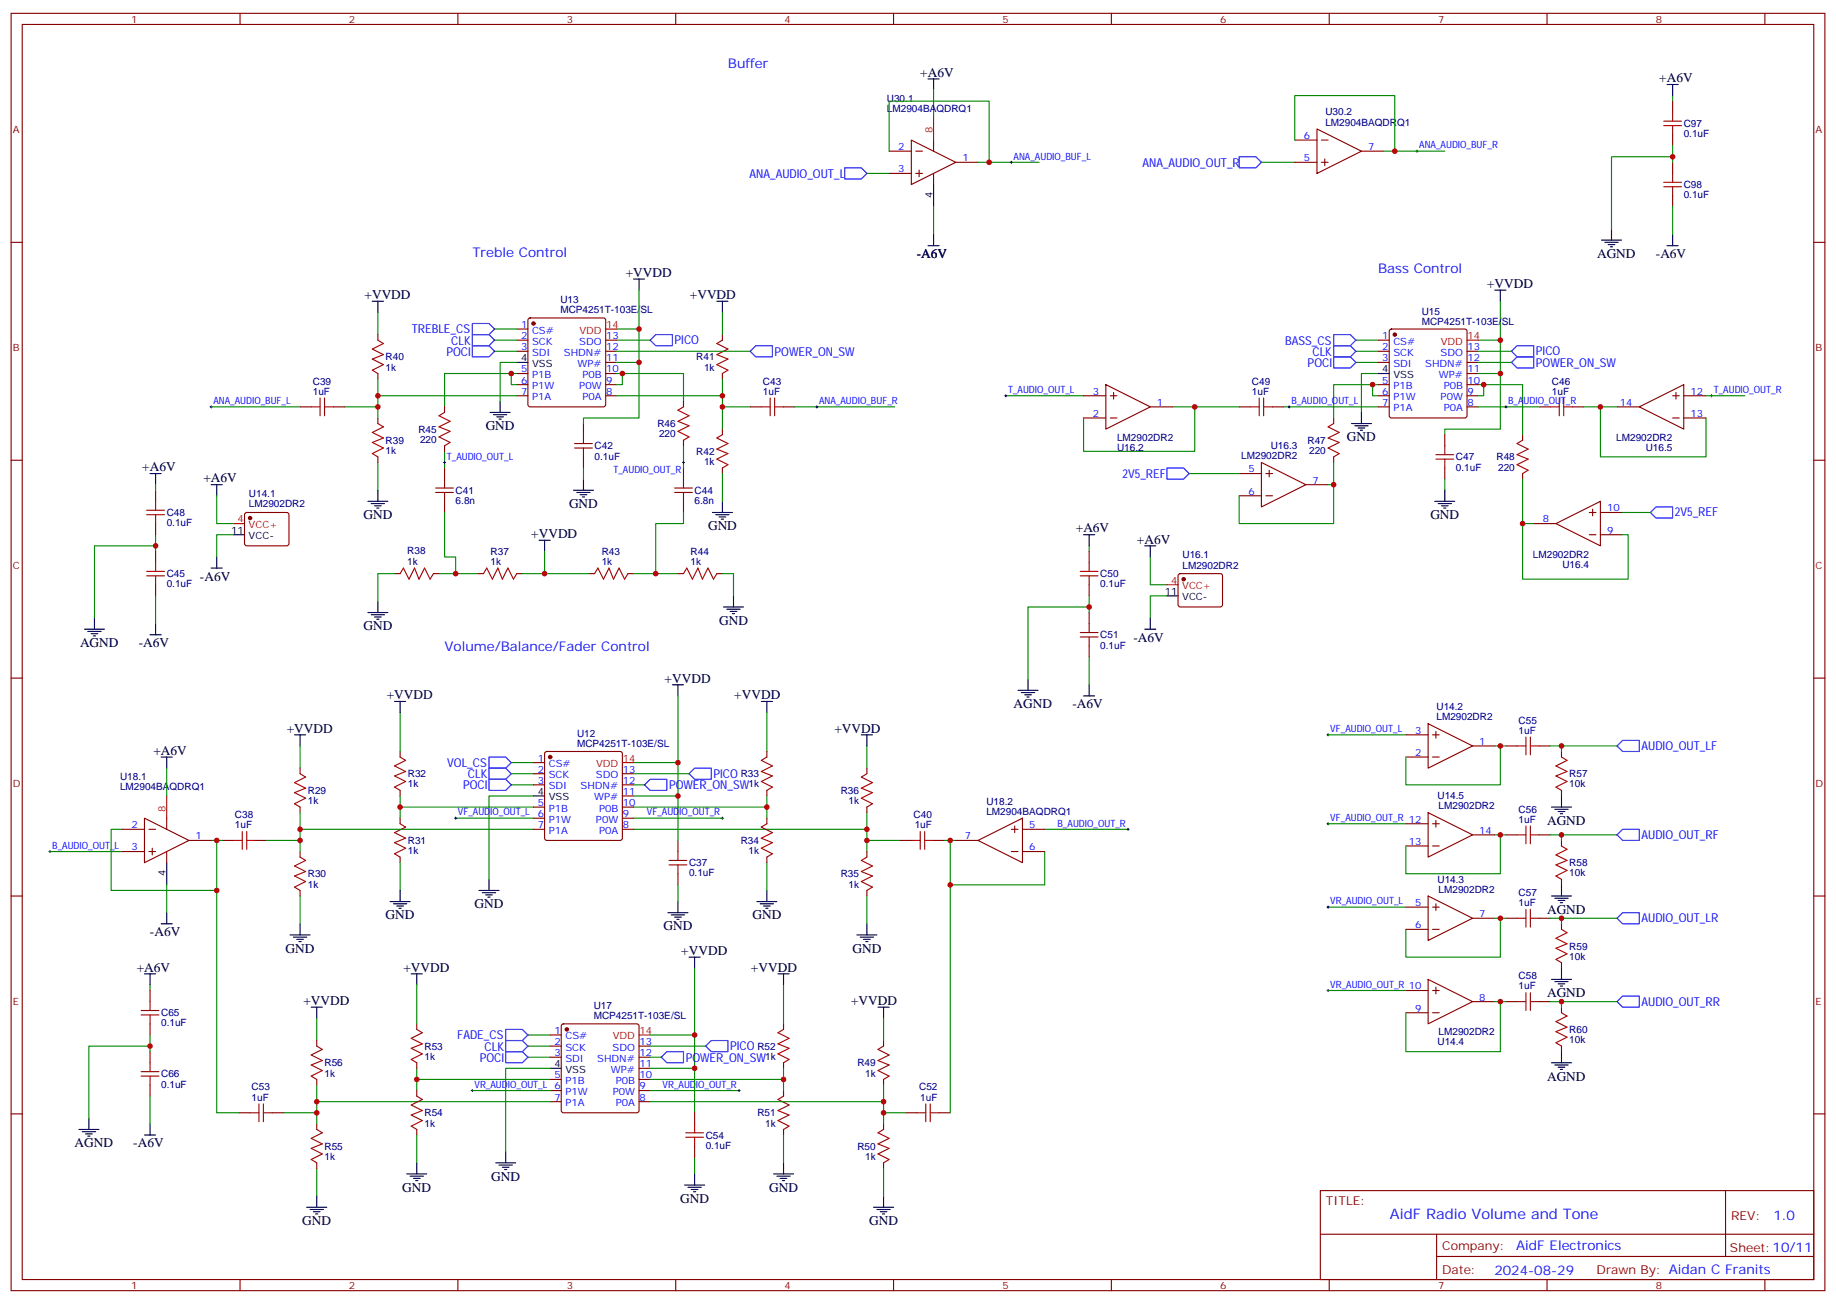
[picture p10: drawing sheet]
<svg xmlns="http://www.w3.org/2000/svg" width="583mm" height="414mm" viewBox="0 0 583 414" stroke-linecap="round" stroke-linejoin="round" font-family="sans-serif">
<g fill="none" stroke="#870000" stroke-width=".35">
<path d="M3.5 4.2h575.8v405.4h-575.8zM7.1 7.8h568.6v398.2h-568.6zM76.2 4.2v3.6M145.3 4.2v3.6M214.5 4.2v3.6M283.6 4.2v3.6M352.8 4.2v3.6M421.9 4.2v3.6M491.1 4.2v3.6M560.2 4.2v3.6M530.9 32.1v3.5M282.2 55h7.1"/>
<path d="M282.2 48h7.1M289.3 44.4l14.1 7.1-14.1 7.1zM290.7 55h2.1M290.7 48h2.1M291.7 54v2.1M296.3 44.4v3.6M296.3 55v3.6M303.4 51.5h7M411 51.5h7M411 44.4h7M418 40.9l14.2 7.1-14.2 7zM419.5 51.5h2.1"/>
<path d="M419.5 44.4h2.1M420.5 50.4v2.2M432.2 48h7M530.9 42.7v3.5M530.9 51.5v3.5M3.5 76.9h3.6M530.9 62.1v3.5M575.7 76.9h3.6M119.9 106.2v1.7M119.9 118.5v1.8M164 104.4h3.6M164 107.9h3.6"/>
<path d="M164 111.5h3.6M164 118.5h3.6M167.8 101.1l.5-.2h23.3l.5 .2 .2 .5v26.8l-.3 .5-.4 .2h-23.3l-.5-.2-.2-.5v-26.8zM192.3 107.9h3.5M192.3 111.5h3.5M192.3 118.5h3.5M192.3 115h3.5M229.3 106.2v1.7M229.3 118.5v1.8M437.4 107.9h3.6M437.4 111.5h3.6M437.4 115h3.6"/>
<path d="M441.2 104.6l.5-.2h23.3l.5 .2 .2 .5v26.8l-.3 .5-.4 .2h-23.3l-.5-.2-.2-.5v-26.8zM465.7 111.5h3.5M465.7 118.5h3.5M465.7 115h3.5M95.2 129.1h3.6M105.8 129.1h3.6M119.9 132.6v1.8M141.1 129.1v1.8M164 122.1h3.6M164 125.6h3.6M185.2 134.4v3.5M192.3 122.1h3.5"/>
<path d="M192.3 125.6h3.5M217 127.4v1.7M217 139.7v1.8M229.3 136.2v1.7M238.1 129.1h3.6M248.7 129.1h3.5M344 125.6h7M344 132.6h7M351 122.1l14.1 7-14.1 7.1zM352.4 125.6h2.1M352.4 132.6h2.1M353.5 124.5v2.1"/>
<path d="M365.1 129.1h7.1M393.3 129.1h3.6M403.9 129.1h3.6M423.3 132.6v1.8M437.4 122.1h3.6M437.4 125.6h3.6M437.4 129.1h3.6M458.6 137.9v3.6M465.7 122.1h3.5M465.7 125.6h3.5M465.7 129.1h3.5M483.3 137.9v1.8"/>
<path d="M488.6 129.1h3.5M499.2 129.1h3.5M513.3 129.1h7M520.3 129.1l14.2-7v14.1zM530.9 125.6h2.1M530.9 132.6h2.1M532 124.5v2.1M534.5 125.6h7M534.5 132.6h7M3.5 146h3.6M49.4 155.6v3.5M119.9 145v1.8"/>
<path d="M141.1 141.5v1.7M141.1 148.5v3.5M141.1 159.1v3.5M185.2 145v3.5M217 148.5v3.5M217 159.1v3.5M229.3 148.5v1.8M393.3 150.3h7.1M393.3 157.3h7.1M400.4 146.8l14.1 7-14.1 7.1zM401.8 150.3h2.1M401.8 157.3h2.1"/>
<path d="M402.9 149.2v2.1M414.5 153.8h7.1M423.3 145v1.8M458.6 148.5v3.5M483.3 150.3v1.7M575.7 146h3.6M49.4 166.2v3.5M49.4 175v3.5M77.8 162.8l.5-.2h12.7l.5 .2 .2 .5v9.5l-.7 .4-13-.1-.4-.6v-9.2zM345.7 175v3.5M486.8 166.2h7.1M493.9 166.2l14.1-7.1v14.1z"/>
<path d="M504.5 162.6h2.1M504.5 169.7h2.1M505.5 161.6v2.1M508 162.6h7.1M508 169.7h7.1M49.4 185.6v3.5M125.2 182h1.8M137.6 182h1.7M151.7 182h1.8M164 182h1.8M187 182h1.7M199.3 182h1.8"/>
<path d="M215.2 182h1.8M227.5 182h1.8M345.7 185.6v3.5M345.7 194.4v3.5M374.2 182.2l.4-.2h12.7l.5 .2 .3 .5-.1 9.5-.7 .4h-12.9l-.5-.7v-9.2zM3.5 215.2h3.6M345.7 205v3.5M575.7 215.2h3.6M127 238.5v1.7M173.1 238.7l.5-.2h23.2l.5 .2 .3 .5v26.8l-.3 .5-.5 .2h-23.2l-.5-.2-.2-.5v-26.8zM243.4 238.5v1.7M446.3 233.2h7"/>
<path d="M453.3 229.7l14.1 7-14.1 7.1zM454.7 233.2h2.1M455.8 232.1v2.1M467.4 236.7h7.1M478 236.7h3.5M488.6 236.7h3.5M495.7 238.5v1.7M45.9 259.6l14.1 7.1-14.1 7.1zM52.9 259.6v3.6M95.2 243.8v1.7M95.2 256.1v1.8M127 250.8v1.8"/>
<path d="M127 259.6v1.8M169.3 242h3.6M169.3 245.5h3.6M169.3 249.1h3.6M169.3 256.1h3.6M169.3 259.6h3.6M197.6 245.5h3.5M197.6 249.1h3.5M197.6 256.1h3.5M197.6 259.6h3.5M197.6 252.6h3.5M243.4 250.8v1.8"/>
<path d="M243.4 259.6v1.8M275.2 243.8v1.7M275.2 256.1v1.8M446.3 240.2h7M453.3 257.9l14.1 7-14.1 7.1zM454.7 240.2h2.1M495.7 250.8v1.8M38.8 263.2h7.1M38.8 270.2h7.1M47.3 263.2h2.1M47.3 270.2h2.1M48.3 269.2v2.1"/>
<path d="M52.9 270.2v3.6M60 266.7h7M70.6 266.7h3.5M81.1 266.7h3.6M95.2 270.2v1.8M127 272v1.8M169.3 263.2h3.6M197.6 263.2h3.5M215.2 266.7v3.5M215.2 277.3v3.5M243.4 272v1.8M275.2 270.2v1.8"/>
<path d="M285.8 266.7h3.5M296.3 266.7h3.6M303.4 266.7h7M310.4 266.7l14.2-7.1v14.2zM321 263.2h2.1M321 270.2h2.1M322.1 262.1v2.1M324.6 263.2h7M324.6 270.2h7M446.3 261.4h7M446.3 268.5h7M454.7 261.4h2.1"/>
<path d="M454.7 268.5h2.1M455.8 260.3v2.2M467.4 264.9h7.1M478 264.9h3.5M488.6 264.9h3.5M495.7 266.7v1.8M495.7 279v1.8M3.5 284.3h3.6M95.2 282.6v1.7M275.2 282.6v1.7M446.3 287.9h7M446.3 294.9h7"/>
<path d="M453.3 284.3l14.1 7.1-14.1 7zM454.7 287.9h2.1M454.7 294.9h2.1M455.8 286.8v2.1M467.4 291.4h7.1M478 291.4h3.5M488.6 291.4h3.5M495.7 293.2v1.7M575.7 284.3h3.6M47.6 314.3v3.6M446.3 314.3h7M453.3 310.8l14.1 7.1-14.1 7z"/>
<path d="M454.7 314.3h2.1M455.8 313.3v2.1M467.4 317.9h7.1M478 317.9h3.5M488.6 317.9h3.5M495.7 305.5v1.8M495.7 319.6v1.8M47.6 324.9v3.5M47.6 333.7v3.6M100.5 330.2v1.8M132.3 324.9v1.8M132.3 337.3v1.7"/>
<path d="M174.6 328.4h3.6M174.6 332h3.6M174.6 335.5h3.6M178.4 325.1l.5-.2h23.2l.5 .2 .2 .5v26.8l-.2 .5-.5 .2h-23.2l-.5-.2-.2-.5v-26.8zM202.8 332h3.6M202.8 335.5h3.6M202.8 339h3.6M248.7 324.9v1.8M248.7 337.3v1.7M280.5 330.2v1.8M446.3 321.4h7M454.7 321.4h2.1"/>
<path d="M495.7 332v1.7M3.5 353.5h3.6M47.6 344.3v3.5M75.8 353.1h3.6M86.4 353.1h3.6M100.5 342.5v1.8M100.5 356.7v1.7M132.3 346.1v1.7M132.3 358.4v1.8M174.6 342.5h3.6M174.6 346.1h3.6M174.6 349.6h3.6"/>
<path d="M202.8 342.5h3.6M202.8 346.1h3.6M202.8 349.6h3.6M220.5 353.1v3.6M248.7 346.1v1.7M248.7 358.4v1.8M280.5 342.5v1.8M280.5 356.7v1.7M287.5 353.1h3.5M298.1 353.1h3.5M575.7 353.5h3.6M100.5 369v1.8"/>
<path d="M220.5 363.7v3.5M280.5 369v1.8M419.1 377.8h156.6v28.2h-156.6zM547.7 377.8v20.9M419.1 391.7h156.5M456 398.7h119.6M456 391.7v14.1M76.2 406v3.6M145.3 406v3.6M214.5 406v3.6M283.6 406v3.6M352.8 406v3.6"/>
<path d="M421.9 406v3.6M491.1 406v3.6M560.2 406v3.6"/>
</g>
<g fill="none" stroke="#000" stroke-width=".35">
<path d="M294.6 25h3.5M296.3 25v3.6M529.2 26.8h3.5M530.9 26.8v3.5M296.3 58.6v7M294.6 78h3.5M296.3 74.4v3.6M508.4 76.2h6.3M509.4 76.9h4.2M510.5 77.6h2.1M511.2 78.3h.7M511.5 72.7v3.5"/>
<path d="M529.2 78h3.5M530.9 74.4v3.6M118.2 95.6h3.5M119.9 95.6v3.5M201.1 88.5h3.5M202.8 88.5v3.6M227.5 95.6h3.6M229.3 95.6v3.5M474.5 92.1h3.5M476.2 92.1v3.5M164 115h3.6M437.4 118.5h3.6"/>
<path d="M155.6 130.9h6.3M156.6 131.6h4.3M157.7 132.3h2.1M158.4 133h.7M158.7 127.4v3.5M429 134.4h6.3M430 135.1h4.3M431.1 135.8h2.1M431.8 136.5h.7M432.2 130.9v3.5M47.6 150.3h3.6M49.4 150.3v3.5"/>
<path d="M67 153.8h3.6M68.8 153.8v3.5M116.8 159.1h6.3M117.8 159.8h4.3M119.9 155.6v3.5M182 155.6h6.4M183.1 156.3h4.2M184.1 157h2.2M184.9 157.7h.7M185.2 152v3.6M229.3 159.1v3.5M455.4 159.1h6.4"/>
<path d="M456.5 159.8h4.2M458.6 155.6v3.5M68.8 176.7v3.6M74.1 169.7h3.5M118.9 160.5h2.1M119.6 161.2h.7M171.1 171.4h3.5M172.9 171.4v3.6M226.1 162.6h6.4M227.2 163.3h4.2M228.2 164h2.2M229 164.7h.7"/>
<path d="M344 169.7h3.5M345.7 169.7v3.5M363.4 173.2h3.5M365.1 173.2v3.5M457.6 160.5h2.1M458.3 161.2h.7M26.8 199.7h6.4M30 196.1v3.6M49.4 197.9v3.5M67 180.3h3.6M116.8 194.4h6.3M117.8 195.1h4.3"/>
<path d="M118.9 195.8h2.1M119.6 196.5h.7M119.9 190.9v3.5M229.7 192.6h6.3M230.7 193.3h4.2M231.8 194h2.1M232.5 194.7h.7M232.8 189.1v3.5M363.4 199.7h3.5M365.1 196.1v3.6M370.4 189.1h3.5M27.9 200.4h4.2"/>
<path d="M28.9 201.1h2.1M29.6 201.8h.7M47.6 201.4h3.6M213.4 217.3h3.6M215.2 217.3v3.5M323.1 219.1h6.4M324.2 219.8h4.2M326.3 215.5v3.6M345.7 217.3v3.5M93.5 233.2h3.5M95.2 233.2v3.5M125.2 222.6h3.6"/>
<path d="M127 222.6v3.5M241.7 222.6h3.5M243.4 222.6v3.5M273.4 233.2h3.5M275.2 233.2v3.5M325.3 220.5h2.1M326 221.2h.7M344 220.8h3.5M51.2 240.2h3.5M52.9 240.2v3.6M169.3 252.6h3.6M492.5 256.1h6.3"/>
<path d="M493.5 256.8h4.3M494.6 257.5h2.1M495.3 258.2h.7M495.7 252.6v3.5M52.9 273.8v7M155.2 279v3.6M51.2 293.2h3.5M52.9 289.6v3.6M92.1 296.7h6.3M93.1 297.4h4.3M94.2 298.1h2.1M94.9 298.8h.7"/>
<path d="M95.2 293.2v3.5M123.8 286.1h6.4M124.9 286.8h4.2M125.9 287.5h2.2M126.6 288.2h.8M127 282.6v3.5M152 282.6h6.4M153.1 283.3h4.2M154.2 284h2.1M154.9 284.7h.7M212 289.6h6.4M213.1 290.3h4.2"/>
<path d="M214.1 291h2.2M214.8 291.7h.7M215.2 286.1v3.5M240.2 286.1h6.4M241.3 286.8h4.2M242.4 287.5h2.1M243.1 288.2h.7M243.4 282.6v3.5M272 296.7h6.3M273 297.4h4.3M274.1 298.1h2.1M274.8 298.8h.7"/>
<path d="M275.2 293.2v3.5M492.5 284.3h6.3M493.5 285h4.3M494.6 285.8h2.1M495.3 286.5h.7M495.7 280.8v3.5M45.9 309h3.5M47.6 309v3.6M98.8 319.6h3.5M100.5 319.6v3.5M130.5 309h3.6M132.3 309v3.6"/>
<path d="M218.7 303.7h3.5M220.5 303.7v3.6M246.9 309h3.6M248.7 309v3.6M278.7 319.6h3.5M280.5 319.6v3.5M492.5 310.8h6.3M493.5 311.5h4.3M494.6 312.2h2.1M495.3 312.9h.7M495.7 307.3v3.5M174.6 339h3.6"/>
<path d="M492.5 337.3h6.3M493.5 338h4.3M494.6 338.7h2.1M495.3 339.4h.7M495.7 333.7v3.6M25 358.4h6.4M26.1 359.1h4.2M27.2 359.8h2.1M28.2 354.9v3.5M47.6 356.7v3.5M27.9 360.5h.7M45.9 360.2h3.5"/>
<path d="M100.5 379.6v3.5M129.1 372.5h6.4M130.2 373.2h4.2M131.2 373.9h2.1M131.9 374.6h.7M132.3 369v3.5M157.3 369h6.4M158.4 369.7h4.2M159.5 370.4h2.1M160.2 371.1h.7M160.5 365.5v3.5M217.3 376.1h6.4"/>
<path d="M218.4 376.8h4.2M219.4 377.5h2.1M220.1 378.2h.7M220.5 372.5v3.6M245.5 372.5h6.4M246.6 373.2h4.2M247.6 373.9h2.2M248.4 374.6h.7M248.7 369v3.5M280.5 379.6v3.5M97.4 383.1h6.3M98.4 383.8h4.3"/>
<path d="M99.5 384.5h2.1M100.2 385.2h.7M277.3 383.1h6.3M278.3 383.8h4.3M279.4 384.5h2.1M280.1 385.2h.7"/>
</g>
<g fill="none" stroke="#008700" stroke-width=".35">
<path d="M296.3 28.6v8.8M530.9 30.3v1.8M275.2 55h7M282.2 48v-15.9h31.8v19.4h-3.6M314 51.5h15.8M400.4 51.5h10.6M411 44.4v-14.1h31.7v17.7h-3.5M442.7 48h15.9M530.9 49.7h-19.4v23M530.9 46.2v5.3M296.3 65.6v8.8M530.9 65.6v8.8"/>
<path d="M119.9 99.1v7.1M202.8 92.1v12.3h-7M229.3 99.1v7.1M476.2 95.6v12.3h-7M157 111.5h7M157 107.9h7M157 104.4h7M162.3 118.5h-21.2v10.6M164 115h-5.3v12.4M164 118.5h-1.7v3.6h1.7M195.8 118.5h1.8v3.6h-1.8M195.8 111.5h42.3"/>
<path d="M195.8 107.9h10.6M195.8 115h7M197.6 118.5h19.4v8.9M202.8 104.4v28.2h-17.6v1.8M430.4 111.5h7M430.4 107.9h7M430.4 115h7M437.4 118.5h-5.2v12.4M469.2 111.5h10.6M469.2 115h10.6M469.2 118.5h7M476.2 107.9v28.3h-17.6v1.7"/>
<path d="M67 129.1h28.2M109.4 129.1h10.5M119.9 125.6h44.1M119.9 120.3v12.3M195.8 125.6h33.5M229.3 129.1h8.8M229.3 120.3v15.9M252.2 129.1h31.8M319.3 125.6h24.7M372.2 129.1h21.1M379.2 129.1v14.1h-35.2v-10.6M407.5 129.1h29.9"/>
<path d="M435.7 122.1h-12.4v10.5M437.4 122.1h-1.7v3.5h1.7M469.2 122.1h1.8v3.5h-1.8M469.2 129.1h19.4M471 122.1h12.3v15.8M502.7 129.1h10.6M508 129.1v15.9h33.5v-12.4M541.5 125.6h12.4M49.4 153.8v1.8M68.8 157.3v8.9h5.3M119.9 146.8v8.8M141.1 143.2v5.3"/>
<path d="M185.2 148.5v3.5M217 141.5v7M229.3 150.3v8.8M377.5 150.3h15.8M421.6 153.8h1.7v12.4h-30v-8.9M423.3 146.8v7M458.6 152v3.6M483.3 152v14.2h3.5M49.4 173.2h-19.4v22.9M49.4 169.7v5.3M74.1 169.7h-5.3v7M141.1 162.6v14.1h3.5v5.3"/>
<path d="M172.9 175v7h-7.1M217 162.6v3.6h-8.9v15.8M345.7 173.2v1.8M365.1 176.7v8.9h5.3M483.3 166.2v17.6h33.5v-14.1h-1.7M515.1 162.6h8.8M49.4 189.1v8.8M125.2 182h-5.3v8.9M139.3 182h12.4M172.9 182h14.1M201.1 182h14.1M229.3 182h3.5v7.1"/>
<path d="M345.7 192.6h-19.4v22.9M345.7 189.1v5.3M370.4 189.1h-5.3v7M345.7 208.5v8.8M95.2 236.7v7.1M127 226.1v12.4M215.2 220.8v21.2h-14.1M243.4 226.1v12.4M275.2 236.7v7.1M421.6 233.2h24.7M474.5 236.7h1.7v12.4h-29.9v-8.9M476.2 236.7h1.8"/>
<path d="M492.1 236.7h3.6v1.8M495.7 236.7h17.6M52.9 243.8v8.8M95.2 257.9v12.3M127 252.6v7M127 256.1h42.3M144.6 259.6h24.7M162.3 245.5h7M162.3 249.1h7M162.3 242h7M169.3 252.6h-14.1v26.4M201.1 245.5h17.6"/>
<path d="M201.1 249.1h3.5M201.1 256.1h42.3M201.1 259.6h28.2M201.1 252.6h14.1M215.2 242v24.7M243.4 252.6v7M275.2 257.9v12.3M15.9 270.2h22.9M38.8 263.2h-3.5v19.4h33.5v-15.9M67 266.7h3.6M84.7 266.7h10.5M95.2 263.2h74.1"/>
<path d="M127 273.8v8.8M201.1 263.2h74.1M243.4 273.8v8.8M275.2 266.7h10.6M299.9 266.7h3.5M301.6 266.7v14.1h30v-10.6M331.6 263.2h26.5M421.6 261.4h24.7M474.5 264.9h1.7v12.4h-29.9v-8.8M476.2 264.9h1.8M492.1 264.9h3.6v1.8M495.7 264.9h17.6"/>
<path d="M52.9 280.8v8.8M68.8 282.6v70.5h7M95.2 284.3v8.9M215.2 280.8v5.3M275.2 284.3v8.9M301.6 280.8v72.3M421.6 287.9h24.7M474.5 291.4h1.7v12.3h-29.9v-8.8M476.2 291.4h1.8M492.1 291.4h3.6v1.8M495.7 291.4h17.6M47.6 312.6v1.7"/>
<path d="M132.3 312.6v12.3M220.5 307.3v21.1h-14.1M248.7 312.6v12.3M421.6 314.3h24.7M474.5 317.9h1.7v15.8h-29.9v-12.3M476.2 317.9h1.8M492.1 317.9h3.6v1.7M495.7 317.9h17.6M47.6 332h-19.4v22.9M47.6 328.4v5.3M100.5 323.1v7.1M132.3 339v7.1"/>
<path d="M167.6 332h7M167.6 328.4h7M167.6 335.5h7M174.6 339h-14.1v26.5M206.4 332h17.6M206.4 335.5h3.5M206.4 339h14.1M220.5 328.4v24.7M248.7 339v7.1M280.5 323.1v7.1M47.6 347.8v8.9M90 353.1h10.5"/>
<path d="M100.5 349.6h74.1M100.5 344.3v12.4M132.3 342.5h42.3M149.9 346.1h24.7M206.4 346.1h28.2M206.4 342.5h42.3M206.4 349.6h74.1M280.5 344.3v12.4M280.5 353.1h7M100.5 370.8v8.8M132.3 360.2v8.8M220.5 367.2v5.3"/>
<path d="M248.7 360.2v8.8M280.5 370.8v8.8"/>
</g>
<g fill="none" stroke="#00f" stroke-width=".35">
<path d="M268.1 53.3h5.3l1.8 1.7-1.8 1.8h-5.3zM393.3 49.7h5.3l1.8 1.8-1.8 1.8h-5.3zM149.9 106.2h5.3l1.8 1.7-1.8 1.8h-5.3zM149.9 109.7h5.3l1.8 1.8-1.8 1.7h-5.3zM149.9 102.7h5.3l1.8 1.7-1.8 1.8h-5.3zM208.1 106.2h5.3v3.5h-5.3l-1.7-1.8zM239.9 109.7h5.3v3.5h-5.3l-1.8-1.7zM423.3 106.2h5.3l1.8 1.7-1.8 1.8h-5.3zM423.3 113.2h5.3l1.8 1.8-1.8 1.8h-5.3zM423.3 109.7h5.3l1.8 1.8-1.8 1.7h-5.3zM481.5 109.7h5.3v3.5h-5.3l-1.7-1.7zM481.5 113.2h5.3v3.6h-5.3l-1.7-1.8z"/>
<path d="M370.4 148.5h5.3l1.8 1.8-1.8 1.7h-5.3zM523.9 162.6l1.7-1.7h5.3v3.5h-5.3zM513.3 236.7l1.8-1.8h5.2v3.6h-5.2zM155.2 240.2h5.3l1.8 1.8-1.8 1.8h-5.3zM155.2 247.3h5.3l1.8 1.8-1.8 1.7h-5.3zM155.2 243.8h5.3l1.8 1.7-1.8 1.8h-5.3zM206.4 247.3h5.3v3.5h-5.3l-1.8-1.7zM220.5 243.8h5.3v3.5h-5.3l-1.8-1.8zM513.3 264.9l1.8-1.7h5.2v3.5h-5.2zM513.3 291.4l1.8-1.8h5.2v3.6h-5.2zM513.3 317.9l1.8-1.8h5.2v3.5h-5.2zM160.5 330.2h5.3l1.8 1.8-1.8 1.7h-5.3z"/>
<path d="M160.5 333.7h5.3l1.8 1.8-1.8 1.8h-5.3zM160.5 326.7h5.3l1.8 1.7-1.8 1.8h-5.3zM211.7 333.7h5.3v3.6h-5.3l-1.8-1.8zM225.8 330.2h5.3v3.5h-5.3l-1.8-1.7z"/>
</g>
<g fill="none" stroke="#a10000" stroke-width=".35">
<path d="M528.1 38.5h5.7M528.1 39.9h5.7M530.9 35.6v2.9M530.9 39.9v2.8M528.1 57.9h5.7M528.1 59.3h5.7M530.9 55v2.9M530.9 59.3v2.8M119.9 107.9l1.8 1.1-3.5 1.8 3.5 1.7-3.5 1.4 3.5 1.8-3.5 1.8 1.7 1M229.3 107.9l-1.8 1.1 3.6 1.8-3.6 1.7 3.6 1.4-3.6 1.8 3.6 1.8-1.8 1M98.8 129.1h2.8M101.6 126.3v5.6"/>
<path d="M103 129.1h2.8M103 126.3v5.6M119.9 134.4l1.8 1.1-3.5 1.7 3.5 1.8-3.5 1.4 3.5 1.8-3.5 1.7 1.7 1.1M141.1 130.9l-1.8 1 3.6 1.8-3.6 1.8 3.6 1.4-3.6 1.7 3.6 1.8-1.8 1.1M185.2 137.9v2.9M217 129.1l-1.8 1.1 3.5 1.7-3.5 1.8 3.5 1.4-3.5 1.8 3.5 1.7-1.7 1.1M229.3 137.9l-1.8 1.1 3.6 1.8-3.6 1.7 3.6 1.4-3.6 1.8 3.6 1.8-1.8 1M241.7 129.1h2.8M244.5 126.3v5.6M245.9 129.1h2.8M245.9 126.3v5.6M396.9 129.1h2.8"/>
<path d="M399.7 126.3v5.6M401.1 129.1h2.8M401.1 126.3v5.6M423.3 134.4l-1.7 1.1 3.5 1.7-3.5 1.8 3.5 1.4-3.5 1.8 3.5 1.7-1.8 1.1M483.3 139.7l-1.8 1.1 3.6 1.7-3.6 1.8 3.6 1.4-3.6 1.8 3.6 1.7-1.8 1.1M492.1 129.1h2.8M494.9 126.3v5.6M496.4 129.1h2.8M496.4 126.3v5.6M49.4 159.1v2.8M138.3 156.3h5.6M138.3 154.9h5.6"/>
<path d="M141.1 152v2.9M141.1 156.3v2.8M182.4 140.8h5.6M182.4 142.2h5.6M185.2 142.2v2.8M214.1 156.3h5.7M214.1 154.9h5.7M217 152v2.9M217 156.3v2.8M455.8 144.3h5.6M455.8 145.7h5.6M458.6 141.5v2.8"/>
<path d="M458.6 145.7v2.8M46.6 161.9h5.6M46.6 163.3h5.6M49.4 163.3v2.9M49.4 178.5v2.8M345.7 178.5v2.8M46.6 181.3h5.6M46.6 182.7h5.6M49.4 182.7v2.9M127 182l1.1-1.7 1.7 3.5 1.8-3.5 1.4 3.5 1.8-3.5 1.7 3.5 1.1-1.8M153.5 182l1-1.7 1.8 3.5 1.7-3.5 1.5 3.5 1.7-3.5 1.8 3.5 1-1.8M188.7 182l1.1-1.7 1.8 3.5 1.7-3.5 1.4 3.5 1.8-3.5 1.8 3.5 1-1.8"/>
<path d="M217 182l1-1.7 1.8 3.5 1.7-3.5 1.5 3.5 1.7-3.5 1.8 3.5 1-1.8M342.9 181.3h5.6M342.9 182.7h5.6M345.7 182.7v2.9M345.7 197.9v2.8M342.9 200.7h5.6M342.9 202.1h5.6M345.7 202.1v2.9M481.5 236.7h2.9M484.4 233.9v5.6M485.8 236.7h2.8M485.8 233.9v5.6"/>
<path d="M95.2 245.5l1.8 1.1-3.5 1.8 3.5 1.7-3.5 1.4 3.5 1.8-3.5 1.8 1.7 1M127 240.2l1.8 1.1-3.6 1.8 3.6 1.7-3.6 1.4 3.6 1.8-3.6 1.8 1.8 1M243.4 240.2l-1.7 1.1 3.5 1.8-3.5 1.7 3.5 1.4-3.5 1.8 3.5 1.8-1.8 1M275.2 245.5l-1.8 1.1 3.5 1.8-3.5 1.7 3.5 1.4-3.5 1.8 3.5 1.8-1.7 1M495.7 240.2l1.7 1.1-3.5 1.8 3.5 1.7-3.5 1.4 3.5 1.8-3.5 1.8 1.8 1M74.1 266.7h2.8M76.9 263.9v5.6M78.3 266.7h2.8M78.3 263.9v5.6M95.2 272l1.8 1-3.5 1.8 3.5 1.8-3.5 1.4 3.5 1.8-3.5 1.7 1.7 1.1M127 261.4l1.8 1.1-3.6 1.7 3.6 1.8-3.6 1.4 3.6 1.8-3.6 1.7 1.8 1.1M212.4 273h5.6"/>
<path d="M212.4 274.5h5.6M215.2 270.2v2.8M215.2 274.5v2.8M243.4 261.4l-1.7 1.1 3.5 1.7-3.5 1.8 3.5 1.4-3.5 1.8 3.5 1.7-1.8 1.1M275.2 272l-1.8 1 3.5 1.8-3.5 1.8 3.5 1.4-3.5 1.8 3.5 1.7-1.7 1.1M289.3 266.7h2.8M292.1 263.9v5.6M293.5 266.7h2.8M293.5 263.9v5.6M481.5 264.9h2.9M484.4 262.1v5.7M485.8 262.1v5.7"/>
<path d="M485.8 264.9h2.8M495.7 268.5l1.7 1-3.5 1.8 3.5 1.7-3.5 1.5 3.5 1.7-3.5 1.8 1.8 1M481.5 291.4h2.9M484.4 288.6v5.6M485.8 288.6v5.6M485.8 291.4h2.8M495.7 294.9l1.7 1.1-3.5 1.7 3.5 1.8-3.5 1.4 3.5 1.8-3.5 1.7 1.8 1.1M47.6 317.9v2.8M481.5 317.9h2.9M484.4 315v5.7M485.8 315v5.7M485.8 317.9h2.8"/>
<path d="M44.8 320.7h5.6M44.8 322.1h5.6M47.6 322.1v2.8M47.6 337.3v2.8M100.5 332l1.8 1-3.5 1.8 3.5 1.7-3.5 1.5 3.5 1.7-3.5 1.8 1.7 1M132.3 326.7l1.8 1-3.6 1.8 3.6 1.8-3.6 1.4 3.6 1.7-3.6 1.8 1.8 1.1M248.7 326.7l-1.8 1 3.6 1.8-3.6 1.8 3.6 1.4-3.6 1.7 3.6 1.8-1.8 1.1M280.5 332l-1.8 1 3.5 1.8-3.5 1.7 3.5 1.5-3.5 1.7 3.5 1.8-1.7 1M495.7 321.4l1.7 1-3.5 1.8 3.5 1.8-3.5 1.4 3.5 1.7-3.5 1.8 1.8 1.1M44.8 340.1h5.6M44.8 341.5h5.6M47.6 341.5v2.8"/>
<path d="M79.4 353.1h2.8M82.2 350.3v5.7M83.6 353.1h2.8M83.6 350.3v5.7M100.5 358.4l1.8 1.1-3.5 1.7 3.5 1.8-3.5 1.4 3.5 1.8-3.5 1.7 1.7 1.1M132.3 347.8l1.8 1.1-3.6 1.8 3.6 1.7-3.6 1.4 3.6 1.8-3.6 1.8 1.8 1M217.7 359.5h5.6M220.5 356.7v2.8M248.7 347.8l-1.8 1.1 3.6 1.8-3.6 1.7 3.6 1.4-3.6 1.8 3.6 1.8-1.8 1M280.5 358.4l-1.8 1.1 3.5 1.7-3.5 1.8 3.5 1.4-3.5 1.8 3.5 1.7-1.7 1.1M291 353.1h2.9M293.9 350.3v5.7"/>
<path d="M295.3 350.3v5.7M295.3 353.1h2.8M217.7 360.9h5.6M220.5 360.9v2.8"/>
</g>
<g fill="none" stroke="#000" stroke-width=".32">
<path d="M320.7 51.5h.7M321 51.2v.7M449.4 48h.7M449.8 47.6v.7M66.7 129.1h.7M67 128.8v.7M258.9 129.1h.7M259.3 128.8v.7M318.9 125.6h.7M319.3 125.2v.7M408.9 129.1h.7M409.2 128.8v.7"/>
<path d="M477.7 129.1h.7M478 128.8v.7M542.9 125.6h.7M543.3 125.2v.7M140.8 146.8h.7M141.1 146.4v.7M216.6 146.8h.7M217 146.4v.7M421.2 233.2h.7M421.6 232.8v.7M144.3 259.6h.7M144.6 259.3v.7"/>
<path d="M229 259.6h.7M229.3 259.3v.7M15.5 270.2h.7M15.9 269.9v.7M357.7 263.2h.7M358.1 262.8v.7M421.2 261.4h.7M421.6 261.1v.7M421.2 287.9h.7M421.6 287.5v.7M421.2 314.3h.7M421.6 314v.7"/>
<path d="M149.6 346.1h.7M149.9 345.7v.7M234.2 346.1h.7M234.6 345.7v.7"/>
</g>
<g fill="#870000" stroke="#870000" stroke-width=".35">
<circle cx="169.3" cy="102.7" r=".53"/>
<circle cx="174.6" cy="240.2" r=".53"/>
<circle cx="79.4" cy="164.4" r=".53"/>
<circle cx="375.7" cy="183.8" r=".53"/>
<circle cx="179.9" cy="326.7" r=".53"/>
<circle cx="442.7" cy="106.2" r=".53"/>
</g>
<path d="M296.3 37.4v7M192.3 104.4h3.5M465.7 107.9h3.5M74.1 166.2h3.5M370.4 185.6h3.5M52.9 252.6v7M197.6 242h3.5M202.8 328.4h3.6" fill="none" stroke="#f00" stroke-width=".35"/>
<g fill="#c00">
<circle cx="215.2" cy="242" r=".88"/>
<circle cx="127" cy="256.1" r=".88"/>
<circle cx="95.3" cy="266.7" r=".88"/>
<circle cx="95.3" cy="263.2" r=".88"/>
<circle cx="275.2" cy="263.2" r=".88"/>
<circle cx="275.2" cy="266.7" r=".88"/>
<circle cx="243.4" cy="256.1" r=".88"/>
<circle cx="119.9" cy="125.6" r=".88"/>
<circle cx="119.9" cy="129.1" r=".88"/>
<circle cx="162.3" cy="118.5" r=".88"/>
<circle cx="202.8" cy="104.4" r=".88"/>
<circle cx="229.3" cy="125.6" r=".88"/>
<circle cx="229.3" cy="129.1" r=".88"/>
<circle cx="301.6" cy="266.7" r=".88"/>
<circle cx="197.6" cy="118.5" r=".88"/>
<circle cx="172.9" cy="182" r=".88"/>
<circle cx="144.6" cy="182" r=".88"/>
<circle cx="208.1" cy="182" r=".88"/>
<circle cx="476.3" cy="107.9" r=".88"/>
<circle cx="379.2" cy="129.1" r=".88"/>
<circle cx="508" cy="129.1" r=".88"/>
<circle cx="49.4" cy="173.2" r=".88"/>
<circle cx="345.7" cy="192.6" r=".88"/>
<circle cx="435.7" cy="122.1" r=".88"/>
<circle cx="423.3" cy="153.8" r=".88"/>
<circle cx="471" cy="122.1" r=".88"/>
<circle cx="483.3" cy="166.2" r=".88"/>
<circle cx="68.8" cy="266.7" r=".88"/>
<circle cx="248.7" cy="342.5" r=".88"/>
<circle cx="280.5" cy="353.1" r=".88"/>
<circle cx="280.5" cy="349.6" r=".88"/>
<circle cx="100.5" cy="349.6" r=".88"/>
<circle cx="100.5" cy="353.1" r=".88"/>
<circle cx="132.3" cy="342.5" r=".88"/>
<circle cx="220.5" cy="328.4" r=".88"/>
<circle cx="301.6" cy="280.8" r=".88"/>
<circle cx="68.8" cy="282.6" r=".88"/>
<circle cx="476.3" cy="236.7" r=".88"/>
<circle cx="476.3" cy="264.9" r=".88"/>
<circle cx="476.3" cy="291.4" r=".88"/>
<circle cx="476.3" cy="317.9" r=".88"/>
<circle cx="495.7" cy="236.7" r=".88"/>
<circle cx="495.7" cy="264.9" r=".88"/>
<circle cx="495.7" cy="291.4" r=".88"/>
<circle cx="495.7" cy="317.9" r=".88"/>
<circle cx="47.6" cy="332" r=".88"/>
<circle cx="202.8" cy="115" r=".88"/>
<circle cx="220.5" cy="339" r=".88"/>
<circle cx="215.2" cy="252.6" r=".88"/>
<circle cx="476.3" cy="118.5" r=".88"/>
<circle cx="314" cy="51.5" r=".88"/>
<circle cx="442.7" cy="48" r=".88"/>
<circle cx="530.9" cy="49.7" r=".88"/>
</g>
<text font-size="4.6" fill="#00f" x="441.2" y="386.9">AidF Radio Volume and Tone</text>
<g font-size="4.2" fill="#00f">
<text x="231.1" y="21.5">Buffer</text>
<text x="149.9" y="81.5">Treble Control</text>
<text x="437.4" y="86.8">Bass Control</text>
<text x="141.1" y="206.7">Volume/Balance/Fader Control</text>
<text x="562.9" y="387.1">1.0</text>
<text x="481.3" y="396.6">AidF Electronics</text>
<text x="474.4" y="404.5">2024-08-29</text>
</g>
<g font-size="4.2">
<text x="292.1" y="24.3">+A6V</text>
<text x="526.7" y="26.1">+A6V</text>
<text x="291" y="81.9">-A6V</text>
<text x="506.9" y="81.8">AGND</text>
<text x="525.6" y="81.9">-A6V</text>
<text x="198.6" y="87.8">+VVDD</text>
<text x="115.7" y="94.9">+VVDD</text>
<text x="219" y="94.9">+VVDD</text>
<text x="472" y="91.4">+VVDD</text>
<text x="154.2" y="136.5">GND</text>
<text x="427.6" y="140.1">GND</text>
<text x="45.2" y="149.6">+A6V</text>
<text x="64.6" y="153.1">+A6V</text>
<text x="180.6" y="161.2">GND</text>
<text x="115.4" y="164.7">GND</text>
<text x="454" y="164.7">GND</text>
<text x="168.6" y="170.7">+VVDD</text>
<text x="224.7" y="168.3">GND</text>
<text x="341.5" y="169">+A6V</text>
<text x="360.9" y="172.5">+A6V</text>
<text x="63.5" y="184.2">-A6V</text>
<text x="115.4" y="200">GND</text>
<text x="228.3" y="198.3">GND</text>
<text x="359.8" y="203.6">-A6V</text>
<text x="25.4" y="205.3">AGND</text>
<text x="44.1" y="205.4">-A6V</text>
<text x="122.8" y="221.9">+VVDD</text>
<text x="211" y="216.6">+VVDD</text>
<text x="233.1" y="221.9">+VVDD</text>
<text x="321.7" y="224.7">AGND</text>
<text x="340.4" y="224.8">-A6V</text>
<text x="91" y="232.5">+VVDD</text>
<text x="264.8" y="232.5">+VVDD</text>
<text x="48.7" y="239.5">+A6V</text>
<text x="491.1" y="261.8">AGND</text>
<text x="122.4" y="291.7">GND</text>
<text x="150.6" y="288.2">GND</text>
<text x="238.9" y="291.7">GND</text>
<text x="491.1" y="290">AGND</text>
<text x="47.6" y="297.1">-A6V</text>
<text x="210.6" y="295.3">GND</text>
<text x="90.7" y="302.3">GND</text>
<text x="216.3" y="303">+VVDD</text>
<text x="270.6" y="302.3">GND</text>
<text x="43.4" y="308.3">+A6V</text>
<text x="128.1" y="308.3">+VVDD</text>
<text x="238.4" y="308.3">+VVDD</text>
<text x="491.1" y="316.4">AGND</text>
<text x="96.3" y="318.9">+VVDD</text>
<text x="270.1" y="318.9">+VVDD</text>
<text x="491.1" y="342.9">AGND</text>
<text x="23.6" y="364.1">AGND</text>
<text x="42.3" y="364.1">-A6V</text>
<text x="155.9" y="374.6">GND</text>
<text x="127.7" y="378.2">GND</text>
<text x="215.9" y="381.7">GND</text>
<text x="244.2" y="378.2">GND</text>
<text x="96" y="388.8">GND</text>
<text x="275.9" y="388.8">GND</text>
</g>
<g font-size="3.9" fill="#00f">
<text x="362.6" y="53">ANA_AUDIO_OUT_R</text>
<text x="237.9" y="56.4">ANA_AUDIO_OUT_L</text>
<text x="130.7" y="105.8">TREBLE_CS</text>
<text x="141.7" y="112.9">POCI</text>
<text x="143.2" y="109.4">CLK</text>
<text x="214.1" y="109.2">PICO</text>
<text x="245.9" y="112.9">POWER_ON_SW</text>
<text x="408" y="109.3">BASS_CS</text>
<text x="416.6" y="113">CLK</text>
<text x="487.5" y="112.8">PICO</text>
<text x="415.1" y="116.5">POCI</text>
<text x="487.5" y="116.4">POWER_ON_SW</text>
<text x="356.3" y="151.8">2V5_REF</text>
<text x="531.6" y="163.8">2V5_REF</text>
<text x="521.1" y="237.9">AUDIO_OUT_LF</text>
<text x="142" y="243.3">VOL_CS</text>
<text x="147" y="250.5">POCI</text>
<text x="148.5" y="247">CLK</text>
<text x="212.4" y="250.4">POWER_ON_SW</text>
<text x="226.5" y="246.8">PICO</text>
<text x="521.1" y="266.2">AUDIO_OUT_RF</text>
<text x="521.1" y="292.7">AUDIO_OUT_LR</text>
<text x="521.1" y="319.2">AUDIO_OUT_RR</text>
<text x="145.2" y="329.8">FADE_CS</text>
<text x="153.8" y="333.5">CLK</text>
<text x="231.8" y="333.2">PICO</text>
<text x="152.3" y="336.9">POCI</text>
<text x="217.7" y="336.9">POWER_ON_SW</text>
</g>
<g font-size="3.9" fill="#800">
<text x="420.9" y="382.4">TITLE:</text>
<text x="549.5" y="387.1">REV:</text>
<text x="457.8" y="396.6">Company:</text>
<text x="549.1" y="397.2">Sheet:10/11</text>
<text x="457.8" y="404.3">Date:</text>
<text x="506.8" y="404.4">Drawn By: Aidan C Franits</text>
</g>
<g font-size="3.2" fill="#800">
<text x="41.6" y="7.2">1</text>
<text x="110.8" y="7.2">2</text>
<text x="179.9" y="7.2">3</text>
<text x="249.1" y="7.2">4</text>
<text x="318.2" y="7.2">5</text>
<text x="387.3" y="7.2">6</text>
<text x="456.5" y="7.2">7</text>
<text x="525.6" y="7.2">8</text>
<text x="4.1" y="42.3">A</text>
<text x="576.3" y="42.3">A</text>
<text x="4.1" y="111.5">B</text>
<text x="576.3" y="111.5">B</text>
<text x="4.1" y="180.6">C</text>
<text x="576.3" y="180.6">C</text>
<text x="4.1" y="249.8">D</text>
<text x="576.3" y="249.8">D</text>
<text x="4.1" y="318.9">E</text>
<text x="576.3" y="318.9">E</text>
<text x="41.6" y="409">1</text>
<text x="110.8" y="409">2</text>
<text x="179.9" y="409">3</text>
<text x="249.1" y="409">4</text>
<text x="318.2" y="409">5</text>
<text x="387.3" y="409">6</text>
<text x="456.5" y="409">7</text>
<text x="525.6" y="409">8</text>
</g>
<g font-size="3.2" fill="#000080">
<text x="281.5" y="35.6">LM2904BAQDRQ1</text>
<text x="281.5" y="32.5">U30.1</text>
<text x="420.7" y="39.9">LM2904BAQDRQ1</text>
<text x="420.7" y="36.6">U30.2</text>
<text x="534.5" y="40.3">C97</text>
<text x="534.5" y="43.5">0.1uF</text>
<text x="534.5" y="59.7">C98</text>
<text x="534.5" y="62.9">0.1uF</text>
<text x="177.9" y="99.5">MCP4251T-103E/SL</text>
<text x="177.9" y="96.3">U13</text>
<text x="451.3" y="99.8">U15</text>
<text x="451.3" y="103">MCP4251T-103E/SL</text>
<text x="122.4" y="117.6">1k</text>
<text x="122.4" y="114.4">R40</text>
<text x="221" y="114.4">R41</text>
<text x="223.5" y="117.6">1k</text>
<text x="99.3" y="125.2">1uF</text>
<text x="99.3" y="122">C39</text>
<text x="242.2" y="125.2">1uF</text>
<text x="242.2" y="122">C43</text>
<text x="397.4" y="125.2">1uF</text>
<text x="397.4" y="122">C49</text>
<text x="492.6" y="125.2">1uF</text>
<text x="492.6" y="122">C46</text>
<text x="132.8" y="137.3">R45</text>
<text x="208.7" y="135.5">R46</text>
<text x="122.4" y="140.8">R39</text>
<text x="133.3" y="140.5">220</text>
<text x="188.7" y="142.6">C42</text>
<text x="209.2" y="138.8">220</text>
<text x="354.6" y="139.9">LM2902DR2</text>
<text x="354.6" y="143.2">U16.2</text>
<text x="403.4" y="142.5">U16.3</text>
<text x="415" y="140.8">R47</text>
<text x="513.1" y="140.1">LM2902DR2</text>
<text x="522.4" y="143.2">U16.5</text>
<text x="122.4" y="144.1">1k</text>
<text x="188.7" y="145.8">0.1uF</text>
<text x="221" y="144.3">R42</text>
<text x="223.5" y="147.6">1k</text>
<text x="394" y="145.7">LM2902DR2</text>
<text x="415.6" y="144.1">220</text>
<text x="462.1" y="149.4">0.1uF</text>
<text x="462.1" y="146.1">C47</text>
<text x="475" y="146.1">R48</text>
<text x="475.5" y="149.4">220</text>
<text x="79" y="161">LM2902DR2</text>
<text x="79" y="157.8">U14.1</text>
<text x="144.6" y="159.9">6.8n</text>
<text x="144.6" y="156.7">C41</text>
<text x="220.5" y="159.9">6.8n</text>
<text x="220.5" y="156.7">C44</text>
<text x="52.9" y="167">0.1uF</text>
<text x="52.9" y="163.7">C48</text>
<text x="129.3" y="179.2">1k</text>
<text x="129.3" y="176">R38</text>
<text x="155.7" y="179.2">1k</text>
<text x="155.7" y="176">R37</text>
<text x="191" y="179.2">1k</text>
<text x="191" y="176">R43</text>
<text x="219.2" y="179.2">1k</text>
<text x="219.2" y="176">R44</text>
<text x="375.3" y="177.2">U16.1</text>
<text x="486.6" y="177.1">LM2902DR2</text>
<text x="52.9" y="183.1">C45</text>
<text x="349.2" y="183.1">C50</text>
<text x="375.3" y="180.4">LM2902DR2</text>
<text x="495.9" y="180.3">U16.4</text>
<text x="52.9" y="186.4">0.1uF</text>
<text x="349.2" y="186.4">0.1uF</text>
<text x="349.2" y="202.5">C51</text>
<text x="349.2" y="205.8">0.1uF</text>
<text x="456" y="225.4">U14.2</text>
<text x="183.2" y="233.9">U12</text>
<text x="456" y="228.6">LM2902DR2</text>
<text x="482" y="232.8">1uF</text>
<text x="482" y="229.6">C55</text>
<text x="183.2" y="237.1">MCP4251T-103E/SL</text>
<text x="38.1" y="250.8">LM2904BAQDRQ1</text>
<text x="38.1" y="247.6">U18.1</text>
<text x="97.7" y="251.9">R29</text>
<text x="129.5" y="249.9">1k</text>
<text x="129.5" y="246.6">R32</text>
<text x="235.1" y="246.6">R33</text>
<text x="237.6" y="249.9">1k</text>
<text x="266.9" y="251.9">R36</text>
<text x="498.1" y="249.9">10k</text>
<text x="498.1" y="246.6">R57</text>
<text x="97.7" y="255.2">1k</text>
<text x="269.3" y="255.2">1k</text>
<text x="313.1" y="255.3">U18.2</text>
<text x="456.3" y="253.6">U14.5</text>
<text x="456.6" y="256.8">LM2902DR2</text>
<text x="482" y="257.8">C56</text>
<text x="74.6" y="262.8">1uF</text>
<text x="74.6" y="259.6">C38</text>
<text x="290" y="259.6">C40</text>
<text x="290.4" y="262.8">1uF</text>
<text x="313.1" y="258.6">LM2904BAQDRQ1</text>
<text x="482" y="261.1">1uF</text>
<text x="129.5" y="267.8">R31</text>
<text x="235.1" y="267.8">R34</text>
<text x="129.5" y="271.1">1k</text>
<text x="218.7" y="274.9">C37</text>
<text x="237.6" y="271.1">1k</text>
<text x="498.1" y="274.9">R58</text>
<text x="97.7" y="281.6">1k</text>
<text x="97.7" y="278.4">R30</text>
<text x="218.7" y="278.1">0.1uF</text>
<text x="266.9" y="278.4">R35</text>
<text x="269.3" y="281.6">1k</text>
<text x="456.3" y="280.1">U14.3</text>
<text x="498.1" y="278.1">10k</text>
<text x="456.6" y="283.3">LM2902DR2</text>
<text x="482" y="287.5">1uF</text>
<text x="482" y="284.3">C57</text>
<text x="498.1" y="304.6">10k</text>
<text x="498.1" y="301.3">R59</text>
<text x="482" y="310.8">C58</text>
<text x="482" y="314">1uF</text>
<text x="51.2" y="322.5">C65</text>
<text x="188.5" y="323.5">MCP4251T-103E/SL</text>
<text x="188.5" y="320.3">U17</text>
<text x="51.2" y="325.7">0.1uF</text>
<text x="456.6" y="328.4">LM2902DR2</text>
<text x="498.1" y="327.8">R60</text>
<text x="134.8" y="333.1">R53</text>
<text x="240.4" y="333.1">R52</text>
<text x="456.3" y="331.6">U14.4</text>
<text x="498.1" y="331">10k</text>
<text x="51.2" y="341.9">C66</text>
<text x="103" y="341.6">1k</text>
<text x="103" y="338.4">R56</text>
<text x="134.8" y="336.3">1k</text>
<text x="242.9" y="336.3">1k</text>
<text x="272.2" y="338.4">R49</text>
<text x="274.6" y="341.6">1k</text>
<text x="51.2" y="345.1">0.1uF</text>
<text x="79.9" y="346">C53</text>
<text x="291.8" y="346">C52</text>
<text x="79.9" y="349.2">1uF</text>
<text x="292.1" y="349.2">1uF</text>
<text x="134.8" y="357.5">1k</text>
<text x="134.8" y="354.2">R54</text>
<text x="240.4" y="354.2">R51</text>
<text x="242.9" y="357.5">1k</text>
<text x="103" y="364.8">R55</text>
<text x="224" y="364.5">0.1uF</text>
<text x="224" y="361.3">C54</text>
<text x="272.2" y="364.8">R50</text>
<text x="103" y="368.1">1k</text>
<text x="274.6" y="368.1">1k</text>
</g>
<g font-size="3.2" fill="#00f">
<text x="285.1" y="47.6">2</text>
<text x="413.9" y="44.1">6</text>
<text x="434.3" y="47.6">7</text>
<text x="450.5" y="47.1">ANA_AUDIO_BUF_R</text>
<text x="305.5" y="51.2">1</text>
<text x="321.7" y="50.6">ANA_AUDIO_BUF_L</text>
<text x="413.9" y="51.2">5</text>
<text x="285.1" y="54.7">3</text>
<text x="165.4" y="104.1">1</text>
<text x="165.4" y="107.6">2</text>
<text x="168.9" y="105.8">CS#</text>
<text x="192.4" y="107.6">13</text>
<text x="438.8" y="107.6">1</text>
<text x="165.4" y="111.1">3</text>
<text x="168.9" y="109.4">SCK</text>
<text x="168.9" y="112.9">SDI</text>
<text x="179" y="112.9">SHDN#</text>
<text x="183.8" y="109.4">SDO</text>
<text x="192.4" y="111.1">12</text>
<text x="438.8" y="111.1">2</text>
<text x="442.3" y="109.4">CS#</text>
<text x="442.3" y="112.9">SCK</text>
<text x="457.2" y="112.9">SDO</text>
<text x="465.8" y="111.1">13</text>
<text x="165.4" y="118.2">5</text>
<text x="168.9" y="119.9">P1B</text>
<text x="183.3" y="116.4">WP#</text>
<text x="184.9" y="119.9">P0B</text>
<text x="192.4" y="118.2">10</text>
<text x="192.4" y="114.7">11</text>
<text x="438.8" y="114.7">3</text>
<text x="442.3" y="116.4">SDI</text>
<text x="452.4" y="116.4">SHDN#</text>
<text x="456.7" y="119.9">WP#</text>
<text x="465.8" y="118.2">11</text>
<text x="465.8" y="114.7">12</text>
<text x="165.4" y="121.7">6</text>
<text x="165.4" y="125.2">7</text>
<text x="168.9" y="123.5">P1W</text>
<text x="183.9" y="123.5">P0W</text>
<text x="192.4" y="125.2">8</text>
<text x="192.4" y="121.7">9</text>
<text x="320" y="124.7">T_AUDIO_OUT_L</text>
<text x="346.9" y="125.2">3</text>
<text x="438.8" y="121.7">5</text>
<text x="438.8" y="125.2">6</text>
<text x="442.3" y="123.5">P1B</text>
<text x="458.3" y="123.5">P0B</text>
<text x="465.8" y="125.2">9</text>
<text x="465.8" y="121.7">10</text>
<text x="536.6" y="125.2">12</text>
<text x="544" y="124.7">T_AUDIO_OUT_R</text>
<text x="67.7" y="128.2">ANA_AUDIO_BUF_L</text>
<text x="168.9" y="127">P1A</text>
<text x="184.9" y="127">P0A</text>
<text x="260" y="128.2">ANA_AUDIO_BUF_R</text>
<text x="367.2" y="128.8">1</text>
<text x="409.9" y="128.2">B_AUDIO_OUT_L</text>
<text x="438.8" y="128.8">7</text>
<text x="442.3" y="127">P1W</text>
<text x="442.3" y="130.5">P1A</text>
<text x="457.3" y="127">P0W</text>
<text x="458.3" y="130.5">P0A</text>
<text x="465.8" y="128.8">8</text>
<text x="478.7" y="128.2">B_AUDIO_OUT_R</text>
<text x="514.2" y="128.8">14</text>
<text x="346.9" y="132.3">2</text>
<text x="536.6" y="132.3">13</text>
<text x="141.8" y="145.9">T_AUDIO_OUT_L</text>
<text x="396.3" y="149.9">5</text>
<text x="194.7" y="150.1">T_AUDIO_OUT_R</text>
<text x="416.6" y="153.5">7</text>
<text x="396.3" y="157">6</text>
<text x="489.8" y="165.8">8</text>
<text x="510.1" y="162.3">10</text>
<text x="510.1" y="169.3">9</text>
<text x="422.3" y="232.3">VF_AUDIO_OUT_L</text>
<text x="449.2" y="232.8">3</text>
<text x="449.2" y="239.9">2</text>
<text x="469.5" y="236.4">1</text>
<text x="170.7" y="241.7">1</text>
<text x="170.7" y="245.2">2</text>
<text x="174.2" y="243.4">CS#</text>
<text x="197.7" y="245.2">13</text>
<text x="170.7" y="248.7">3</text>
<text x="174.2" y="246.9">SCK</text>
<text x="174.2" y="250.5">SDI</text>
<text x="184.3" y="250.5">SHDN#</text>
<text x="189.1" y="246.9">SDO</text>
<text x="197.7" y="248.7">12</text>
<text x="170.7" y="255.8">5</text>
<text x="174.2" y="257.5">P1B</text>
<text x="188.6" y="254">WP#</text>
<text x="190.1" y="257.5">P0B</text>
<text x="197.7" y="255.8">10</text>
<text x="197.7" y="252.2">11</text>
<text x="41.7" y="262.8">2</text>
<text x="145.3" y="258.8">VF_AUDIO_OUT_L</text>
<text x="170.7" y="259.3">6</text>
<text x="170.7" y="262.8">7</text>
<text x="174.2" y="261.1">P1W</text>
<text x="189.2" y="261.1">P0W</text>
<text x="197.7" y="262.8">8</text>
<text x="197.7" y="259.3">9</text>
<text x="205.3" y="258.8">VF_AUDIO_OUT_R</text>
<text x="326.7" y="262.8">5</text>
<text x="335.7" y="262.3">B_AUDIO_OUT_R</text>
<text x="422.3" y="260.6">VF_AUDIO_OUT_R 12</text>
<text x="16.6" y="269.3">B_AUDIO_OUT_L</text>
<text x="41.7" y="269.9">3</text>
<text x="62.1" y="266.3">1</text>
<text x="174.2" y="264.6">P1A</text>
<text x="190.2" y="264.6">P0A</text>
<text x="306.3" y="266.3">7</text>
<text x="326.7" y="269.9">6</text>
<text x="447.2" y="268.1">13</text>
<text x="469.5" y="264.6">14</text>
<text x="422.3" y="287">VR_AUDIO_OUT_L</text>
<text x="449.2" y="287.5">5</text>
<text x="469.5" y="291">7</text>
<text x="449.2" y="294.6">6</text>
<text x="422.3" y="313.4">VR_AUDIO_OUT_R 10</text>
<text x="469.5" y="317.5">8</text>
<text x="449.2" y="321">9</text>
<text x="176" y="328.1">1</text>
<text x="179.5" y="329.8">CS#</text>
<text x="176" y="331.6">2</text>
<text x="176" y="335.1">3</text>
<text x="179.5" y="333.4">SCK</text>
<text x="194.4" y="333.4">SDO</text>
<text x="203" y="335.1">12</text>
<text x="203" y="331.6">13</text>
<text x="179.5" y="336.9">SDI</text>
<text x="189.6" y="336.9">SHDN#</text>
<text x="193.9" y="340.4">WP#</text>
<text x="203" y="338.7">11</text>
<text x="150.6" y="345.2">VR_AUDIO_OUT_L 6</text>
<text x="176" y="342.2">5</text>
<text x="179.5" y="344">P1B</text>
<text x="179.5" y="347.5">P1W</text>
<text x="194.5" y="347.5">P0W</text>
<text x="195.4" y="344">P0B</text>
<text x="203" y="345.7">9</text>
<text x="203" y="342.2">10</text>
<text x="210.3" y="345.2">VR_AUDIO_OUT_R</text>
<text x="176" y="349.2">7</text>
<text x="179.5" y="351">P1A</text>
<text x="195.4" y="351">P0A</text>
<text x="203" y="349.2">8</text>
</g>
<g font-size="3.2" fill="#f00">
<text x="296" y="42.3" transform="rotate(-90 296 42.3)">8</text>
<text x="183.9" y="105.8">VDD</text>
<text x="192.4" y="104.1">14</text>
<text x="465.8" y="107.6">14</text>
<text x="457.3" y="109.4">VDD</text>
<text x="75.4" y="165.8">4</text>
<text x="78.9" y="167.6">VCC+</text>
<text x="371.8" y="185.2">4</text>
<text x="375.2" y="187">VCC+</text>
<text x="189.2" y="243.4">VDD</text>
<text x="197.7" y="241.7">14</text>
<text x="52.6" y="257.5" transform="rotate(-90 52.6 257.5)">8</text>
<text x="194.5" y="329.8">VDD</text>
<text x="203" y="328.1">14</text>
</g>
<g font-size="3.2">
<text x="296" y="62.7" transform="rotate(-90 296 62.7)">4</text>
<text x="165.4" y="114.7">4</text>
<text x="168.9" y="116.4">VSS</text>
<text x="438.8" y="118.2">4</text>
<text x="442.3" y="119.9">VSS</text>
<text x="73.4" y="169.3">11</text>
<text x="78.9" y="171.1">VCC-</text>
<text x="369.7" y="188.7">11</text>
<text x="375.2" y="190.5">VCC-</text>
<text x="170.7" y="252.2">4</text>
<text x="174.2" y="254">VSS</text>
<text x="52.6" y="277.9" transform="rotate(-90 52.6 277.9)">4</text>
<text x="176" y="338.7">4</text>
<text x="179.5" y="340.4">VSS</text>
</g>
</svg>
